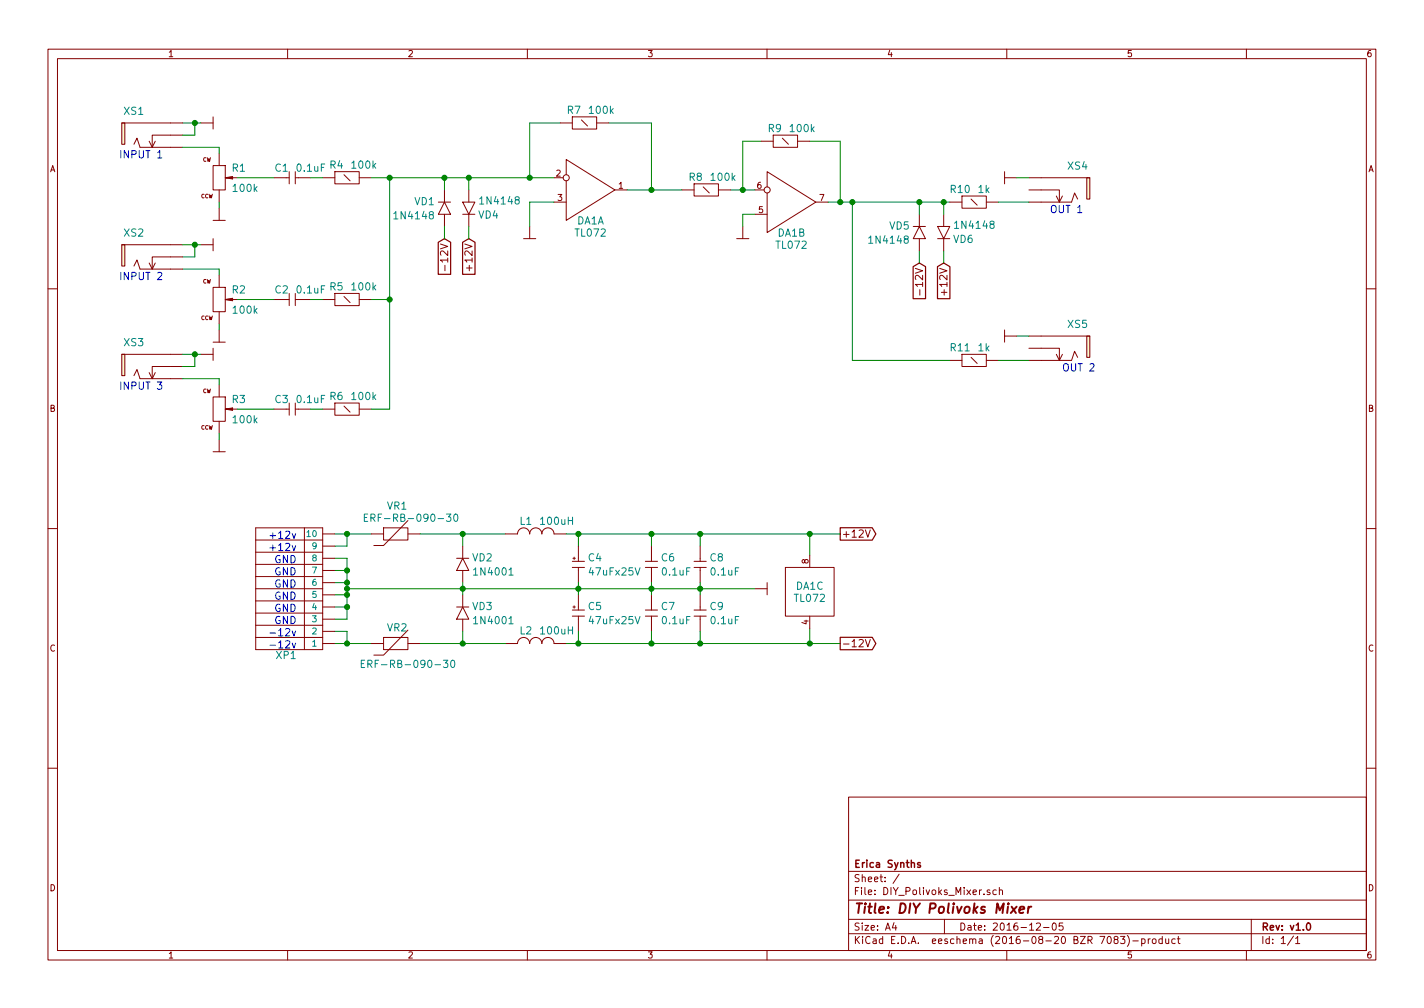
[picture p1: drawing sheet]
<svg xmlns="http://www.w3.org/2000/svg" width="297mm" height="210mm" viewBox="0 0 297 210" stroke-linecap="round" stroke-linejoin="round" font-family="sans-serif">
<g fill="none" stroke="#840000" stroke-width=".21">
<path d="M10 10.3h277v189.9h-277zM12 12.2h273v186.1h-273zM60 10.3v1.9M110 10.3v1.9M160 10.3v1.9M210 10.3v1.9M260 10.3v1.9M25.4 25.6h.6v4.5h-.6zM25.4 25.6h12.7M27.9 30.1l.7-1.3 .6 1.9h8.9M31.1 29.5l.6 1.2 .7-1.2M38.1 28.2h-6.4v2.5"/>
<path d="M41.9 25.6h2.5M44.4 34.5h2.6v5.1h-2.6zM44.4 24.4v2.5M45.7 32v2.5M45.7 39.6v2.6M47 37.1l1.5-.3v.5zM47 37.1h2.5M48.5 37l-1.4 .1 1.4 .1M57.1 37.1h3.2M60.3 35.8v2.5M61.6 37.1h3.2M61.6 35.8v2.5"/>
<path d="M67.3 37.1h2.5M69.8 35.8h5.1v2.5h-5.1zM71.8 36.4l1.2 1.3M74.9 37.1h2.6M92.7 39.6v2.6M97.8 39.6v2.6M116.8 25.6h2.6M118.1 36.4v-3.1l10.2 6.3-10.2 6.4v-8.3M119.4 24.4h5.1v2.5h-5.1zM121.3 25l1.3 1.3M124.5 25.6h2.5M128.3 39.6h2.5"/>
<path d="M142.2 39.6h2.6M144.8 38.3h5.1v2.6h-5.1zM146.7 39l1.3 1.3M149.9 39.6h2.5M158.7 29.5h2.6M160 39v-3.2l10.2 6.4-10.2 6.3v-8.2M161.3 28.2h5.1v2.5h-5.1zM163.2 28.8l1.3 1.3M166.4 29.5h2.5M209.5 35.8v2.5M209.5 37.1h2.6M214.6 39.6h6.4v2.6"/>
<path d="M214.6 37.1h12.7M226.7 37.1h.6v4.4h-.6zM25.4 51h.6v4.5h-.6zM25.4 51h12.7M27.9 55.5l.7-1.3 .6 1.9h8.9M31.1 54.9l.6 1.2 .7-1.2M38.1 53.6h-6.4v2.5M41.9 51h2.5M44.4 59.9h2.6v5.1h-2.6zM44.4 49.8v2.5M44.4 46h2.6M45.7 43.4v2.6"/>
<path d="M45.7 57.4v2.5M91.4 42.2h2.6M92.7 42.2l1.3 2.5h-2.6zM92.7 44.7v2.5M92.8 55.3v1.2M96.5 42.2h2.6l-1.3 2.5zM96.5 44.7h2.6M97.8 44.7v2.5M97.9 55.3v1.2M109.2 49.8h2.6M110.5 47.2v2.6M115.6 42.2h2.5"/>
<path d="M153.7 49.8h2.5M154.9 47.2v2.6M157.5 44.7h2.5M170.2 42.2h2.5M190.5 47.2h2.5M191.8 47.2l1.2 2.6h-2.5zM191.8 44.7v2.5M191.8 49.8v2.5M195.6 47.2h2.5l-1.3 2.6zM195.6 49.8h2.5M196.8 44.7v2.5M196.8 49.8v2.5"/>
<path d="M198.1 42.2h2.6M200.7 40.9h5v2.5h-5zM202.6 41.5l1.2 1.3M205.7 42.2h2.6M220.3 40.9l.7 1.3 .6-1.3M224.8 41.5l-.6-1.2-.7 1.9h-8.9M10 60.2h2M25.4 73.9h.6v4.5h-.6zM25.4 73.9h12.7M27.9 78.4l.7-1.3 .6 1.9h8.9M31.1 77.7l.6 1.3 .7-1.3M38.1 76.4h-6.4v2.6"/>
<path d="M41.9 73.9h2.5M44.4 72.6v2.6M44.4 71.4h2.6M45.7 65v2.6M45.7 68.8v2.6M47 62.5l1.5-.3v.5zM47 62.5h2.5M48.5 62.4l-1.4 .1 1.4 .1M57.1 62.5h3.2M60.3 61.2v2.5M61.6 61.2v2.5M61.6 62.5h3.2"/>
<path d="M67.3 62.5h2.5M69.8 61.2h5.1v2.5h-5.1zM71.8 61.8l1.2 1.3M74.9 62.5h2.6M191.9 60.4v1.2M197 60.4v1.2M198.1 75.2h2.6M200.7 73.9h5v2.5h-5zM202.6 74.5l1.2 1.3M205.7 75.2h2.6M209.5 70.1h2.6M209.5 68.8v2.6"/>
<path d="M214.6 72.6h6.4v2.6M214.6 70.1h12.7M220.3 73.9l.7 1.3 .6-1.3M224.8 74.5l-.6-1.2-.7 1.9h-8.9M226.7 70.1h.6v4.4h-.6zM285 60.2h2M44.4 82.8h2.6v5.1h-2.6zM44.4 94.2h2.6M45.7 80.3v2.5M45.7 87.9v2.5M45.7 91.7v2.5M47 85.3l1.5-.2v.5z"/>
<path d="M47 85.3h2.5M48.5 85.2l-1.4 .1 1.4 .2M57.1 85.3h3.2M60.3 84.1v2.5M61.6 84.1v2.5M61.6 85.3h3.2M67.3 85.3h2.5M69.8 84.1h5.1v2.5h-5.1zM71.8 84.7l1.2 1.3M74.9 85.3h2.6M10 110.3h2M53.3 110.1h14v25.4h-14z"/>
<path d="M53.3 112.6h14M53.3 115.2h14M53.3 117.7h14M63.5 110.1v25.4M67.3 119h2.5M67.3 116.5h2.5M67.3 113.9h2.5M67.3 111.4h2.5M77.5 111.4h2.5M80 110.1h5.1v2.5h-5.1zM85.1 108.6l-5.1 5.2h-2M85.1 111.4h2.5"/>
<path d="M95.2 116.5h2.6M96.5 116.5l1.3 2.5h-2.6zM96.5 113.9v2.6M96.5 119v2.5M105.4 111.4h2.5a1.27 1.27 0 0 1 1.3-1.3 1.27 1.27 0 0 1 1.3 1.3 1.27 1.27 0 0 1 1.3-1.3 1.27 1.27 0 0 1 1.2 1.3 1.27 1.27 0 0 1 1.3-1.3 1.27 1.27 0 0 1 1.3 1.3h2.5M119.4 118.4h2.5M119.4 117.1h2.5M119.5 116.5h.5M119.8 116.2v.5M120.6 113.9v3.2M120.6 118.4v3.1M134.6 118.4h2.6"/>
<path d="M134.6 117.1h2.6M135.9 118.4v3.1M135.9 113.9v3.2M144.8 118.4h2.5M144.8 117.1h2.5M146 118.4v3.1M146 113.9v3.2M163.8 118.4h10.2v10.1h-10.2zM168.9 115.8v2.6M180.5 110.5l.5 1.6 .5-1.6M285 110.3h2M53.3 120.3h14"/>
<path d="M53.3 122.8h14M53.3 125.3h14M53.3 127.9h14M53.3 130.4h14M53.3 133h14M67.3 134.2h2.5M67.3 131.7h2.5M67.3 129.2h2.5M67.3 126.6h2.5M67.3 124.1h2.5M67.3 121.5h2.5M77.5 134.2h2.5"/>
<path d="M80 133h5.1v2.5h-5.1zM85.1 131.4l-5.1 5.2h-2M85.1 134.2h2.5M95.2 126.6h2.6M96.5 126.6l1.3 2.6h-2.6zM96.5 124.1v2.5M96.5 129.2v2.5M105.4 134.2h2.5a1.27 1.27 0 0 1 1.3-1.2 1.27 1.27 0 0 1 1.3 1.2 1.27 1.27 0 0 1 1.3-1.2 1.27 1.27 0 0 1 1.2 1.2 1.27 1.27 0 0 1 1.3-1.2 1.27 1.27 0 0 1 1.3 1.2h2.5M119.4 128.5h2.5M119.4 127.2h2.5M119.5 126.6h.5M119.8 126.4v.5"/>
<path d="M120.6 124.1v3.1M120.6 128.5v3.2M134.6 128.5h2.6M134.6 127.2h2.6M135.9 128.5v3.2M135.9 124.1v3.1M144.8 128.5h2.5M144.8 127.2h2.5M146 128.5v3.2M146 124.1v3.1M157.5 122.8h2.5M160 121.5v2.6"/>
<path d="M168.9 128.5v2.6M180.5 133.4l.5 1.5 .5-1.5M10 160.2h2M177 166.3h108v32h-108zM285 160.2h2M60 198.3v1.9M110 198.3v1.9M160 198.3v1.9M177 194.8h108M177 191.8h108M177 187.8h108M177 181.8h108"/>
<path d="M186.5 192.5l-.4 1h1M186.8 193v1M187.6 182.3l-1.3 2M197 191.8v3M206.5 185.7l-.4-.1-.2 .2 .1 .2 .5 .2v.3h-.6M207.8 185.7l-.4-.1-.3 .3 .1 .6 .2 .1 .4-.1M208.5 185.7l.2-.1 .3 .1 .1 .9M208.5 185.1v1.5M210 198.3v1.9M216.2 192.7l.6-.2 .2 .5-.9 1h.9M217.7 193.5h1.1M219.6 192.7l.4-.2a.86 .86 0 0 1-.2 1.5l-.2-.1-.1-.4z"/>
<path d="M221.7 192.5h-.7l-.1 .7 .2-.1 .5 .1 .2 .2-.1 .5-.2 .1-.6-.1M232.7 196l-.3-.2v-.3l.3-.2 .4 .1 .1 .2-.1 .3-.6 .1-.1 .3v.4l.3 .1h.2l.3-.3v-.2l-.3-.3M233.7 195.3h.9l-.4 .6 .4 .1v.7l-.2 .1-.7-.1M235.2 195.1a1.71 1.71 0 0 1 0 2.3M236.3 196.3h1.1M238.2 195.9l.4-.1 .3 .3-.2 .6h-.5M238.2 195.8v1.5M239.5 195.8v1M239.9 195.8l-.4 .3M240.4 196l.2-.2 .5 .2v.5l-.1 .2-.4 .1-.2-.1zM242.4 195.9l-.4-.1-.3 .3 .1 .6 .2 .1 .4-.1M242.4 195.3v1.5"/>
<path d="M243.2 195.8v.9l.4 .1 .2-.1M243.8 195.8v1M245.1 195.9l-.4-.1-.3 .3 .1 .6 .2 .1 .4-.1M245.6 195.8h.6M245.8 195.3v1.3l.4 .2M260 198.3v1.9M261 191.8v6.5M269.8 195.2l-1.2 2M270.3 195.8l.4-.5v1.5M270.3 196.8h.8"/>
<circle cx="118.1" cy="37.1" r=".63"/>
<circle cx="160" cy="39.6" r=".63"/>
</g>
<path d="M192 180l-.4-.1-.2 .2 .1 .3 .5 .1v.3h-.6M272.7 192.7l.2-.2a.8 .8 0 0 1 .5 .8 .8 .8 0 0 1-.5 .7l-.4-.5z" fill="none" stroke="#840000" stroke-width=".3"/>
<path d="M211 189.1l.9 1.3M212.1 189.1l-1.3 1.3M212.6 189.8l1-.2v-.4l-.6-.1-.3 .3v.9h.7M214.6 189.1l-.2 1.3M215.1 189.1l-.4 .1-.2 .3" fill="none" stroke="#840000" stroke-width=".41"/>
<path d="M32.9 31.8l.4-.4v1.5M32.9 32.9h.9M32.9 56.9l.6-.1 .3 .4-1 1.1h1M32.8 79.7h1l-.6 .6 .5 .1v.6l-.2 .2-.7-.2M61 111.3l.3 1 .4-1M61 113.8l.3 1.1 .4-1.1M61 131.6l.3 1 .4-1M61 134.2l.3 1 .4-1" fill="none" stroke="#0000c2" stroke-width=".21"/>
<g fill="#ffffc2" stroke="#ffffc2" stroke-width=".21">
<path d="M226.7 70.1h.6v4.4h-.6z"/>
<path d="M25.4 25.6h.6v4.5h-.6z"/>
<path d="M226.7 37.1h.6v4.4h-.6z"/>
<path d="M25.4 51h.6v4.5h-.6z"/>
<path d="M25.4 73.9h.6v4.5h-.6z"/>
</g>
<path d="M91.4 50.5l1.3-.7 1.3 .7v6.7h-2.6zM96.5 50.5l1.3-.7 1.3 .7v6.7h-2.6zM190.5 55.6l1.3-.7 1.3 .7v6.7h-2.6zM195.6 55.6l1.2-.7 1.3 .7v6.7h-2.5zM175.3 110.1h6.6l.8 1.3-.8 1.3h-6.6zM175.3 132.9h6.6l.8 1.3-.8 1.3h-6.6z" fill="none" stroke="#840000" stroke-width=".25"/>
<path d="M76 107.9h.5M76.7 107.2h-.7v1.6h.7M77.4 108l.7-.1 .1-.2v-.3l-.8-.2v1.6M93.1 107.2h1l-.6 .6 .5 .1v.7l-.2 .2-.7-.2M94.8 107.4l.2-.2a.83 .83 0 0 1 .6 .7 .83 .83 0 0 1-.3 .8l-.2 .1a.84 .84 0 0 1-.3-1.4zM106.2 120h.8M75.4 138.4h.5M76.1 137.7h-.7v1.5h.7M76.7 138.5l.8-.1 .1-.2-.1-.4-.8-.1v1.5M92.5 137.7h.9l-.5 .6 .4 .1v.7l-.2 .1-.6-.1M94.2 137.8l.2-.1a.83 .83 0 0 1 .6 .6 .83 .83 0 0 1-.3 .9h-.2a.84 .84 0 0 1-.3-1.4zM106.2 130.1h.8" fill="none" stroke="#008484" stroke-width=".21"/>
<g fill="none" stroke="#008400" stroke-width=".21">
<path d="M38.1 25.6h3.8M38.1 30.7h7.6v1.3M40.6 25.6v2.6h-2.5M49.5 37.1h7.6M64.8 37.1h2.5M77.5 37.1h38.1M81.3 37.1v48.2h-3.8M92.7 37.1v2.5M97.8 37.1v2.5M116.8 25.6h-6.3v11.5M127 25.6h8.9v14M130.8 39.6h11.4"/>
<path d="M152.4 39.6h5.1M158.7 29.5h-3.8v10.1M168.9 29.5h6.4v12.7M212.1 37.1h2.5M38.1 56.1h7.6v1.3M38.1 51h3.8M40.6 51v2.6h-2.5M45.7 42.2v1.2M92.7 47.2v2.6M97.8 47.2v2.6M115.6 42.2h-5.1v5M157.5 44.7h-2.6v2.5"/>
<path d="M172.7 42.2h25.4M177.8 42.2v33h20.3M191.8 42.2v2.5M191.8 52.3v2.6M196.8 42.2v2.5M196.8 52.3v2.6M208.3 42.2h6.3M38.1 79h7.6v1.3M38.1 73.9h3.8M40.6 73.9v2.5h-2.5M45.7 67.6v1.2M49.5 62.5h7.6"/>
<path d="M64.8 62.5h2.5M77.5 62.5h3.8M208.3 75.2h6.3M212.1 70.1h2.5M45.7 90.4v1.3M49.5 85.3h7.6M64.8 85.3h2.5M69.8 116.5h2.6v12.7h-2.6M69.8 119h2.6M69.8 111.4h7.7M72.4 111.4v2.5h-2.6M87.6 111.4h17.8"/>
<path d="M96.5 111.4v2.5M118.1 111.4h57.2M120.6 111.4v2.5M135.9 111.4v2.5M146 111.4v2.5M168.9 111.4v4.4M69.8 131.7h2.6v2.5M69.8 121.5h2.6M69.8 126.6h2.6M69.8 134.2h7.7M69.8 124.1h2.6M72.4 122.8h85.1"/>
<path d="M87.6 134.2h17.8M96.5 121.5v2.6M96.5 131.7v2.5M118.1 134.2h57.2M120.6 121.5v2.6M120.6 131.7v2.5M135.9 121.5v2.6M135.9 131.7v2.5M146 121.5v2.6M146 131.7v2.5M168.9 131.1v3.1"/>
</g>
<g fill="#008400" stroke="#008400" stroke-width=".25">
<circle cx="135.9" cy="134.2" r=".51"/>
<circle cx="135.9" cy="122.8" r=".51"/>
<circle cx="135.9" cy="111.4" r=".51"/>
<circle cx="72.4" cy="124.1" r=".51"/>
<circle cx="72.4" cy="119" r=".51"/>
<circle cx="72.4" cy="121.5" r=".51"/>
<circle cx="72.4" cy="126.6" r=".51"/>
<circle cx="72.4" cy="134.2" r=".51"/>
<circle cx="72.4" cy="111.4" r=".51"/>
<circle cx="72.4" cy="122.8" r=".51"/>
<circle cx="120.7" cy="122.8" r=".51"/>
<circle cx="120.7" cy="111.4" r=".51"/>
<circle cx="120.7" cy="134.2" r=".51"/>
<circle cx="97.8" cy="37.1" r=".51"/>
<circle cx="92.7" cy="37.1" r=".51"/>
<circle cx="40.6" cy="25.6" r=".51"/>
<circle cx="110.5" cy="37.1" r=".51"/>
<circle cx="135.9" cy="39.6" r=".51"/>
<circle cx="146.1" cy="122.8" r=".51"/>
<circle cx="146.1" cy="111.4" r=".51"/>
<circle cx="146.1" cy="134.2" r=".51"/>
<circle cx="168.9" cy="134.2" r=".51"/>
<circle cx="168.9" cy="111.4" r=".51"/>
<circle cx="96.5" cy="134.2" r=".51"/>
<circle cx="96.5" cy="122.8" r=".51"/>
<circle cx="96.5" cy="111.4" r=".51"/>
<circle cx="154.9" cy="39.6" r=".51"/>
<circle cx="196.9" cy="42.2" r=".51"/>
<circle cx="191.8" cy="42.2" r=".51"/>
<circle cx="175.3" cy="42.2" r=".51"/>
<circle cx="40.6" cy="51" r=".51"/>
<circle cx="40.6" cy="73.9" r=".51"/>
<circle cx="81.3" cy="37.1" r=".51"/>
<circle cx="81.3" cy="62.5" r=".51"/>
<circle cx="177.8" cy="42.2" r=".51"/>
</g>
<text font-size="2.8" fill="#840000" x="178" y="190.5">Title: DIY Polivoks Mixer</text>
<g font-size="2.1" fill="#008484">
<text x="25.9" y="23.9">XS1</text>
<text x="118.4" y="23.7">R7</text>
<text x="123.1" y="23.7">100k</text>
<text x="160.3" y="27.6">R9</text>
<text x="165" y="27.6">100k</text>
<text x="48.5" y="35.8">R1</text>
<text x="57.4" y="35.8">C1</text>
<text x="62.1" y="35.8">0.1uF</text>
<text x="68.8" y="35.2">R4</text>
<text x="73.5" y="35.2">100k</text>
<text x="222.8" y="35.4">XS4</text>
<text x="48.8" y="40">100k</text>
<text x="143.8" y="37.7">R8</text>
<text x="148.5" y="37.7">100k</text>
<text x="198.3" y="40.3">R10</text>
<text x="204.1" y="40.3">1k</text>
<text x="82.6" y="45.7">1N4148</text>
<text x="86.5" y="42.8">VD1</text>
<text x="99.8" y="45.6">VD4</text>
<text x="100.5" y="42.6">1N4148</text>
<text x="120.3" y="46.8">DA1A</text>
<text x="185.6" y="47.9">VD5</text>
<text x="199.5" y="47.7">1N4148</text>
<text x="25.9" y="49.3">XS2</text>
<text x="120.1" y="49.3">TL072</text>
<text x="162" y="51.9">TL072</text>
<text x="162.2" y="49.3">DA1B</text>
<text x="181.6" y="50.8">1N4148</text>
<text x="198.9" y="50.7">VD6</text>
<text x="48.5" y="61.2">R2</text>
<text x="48.8" y="65.4">100k</text>
<text x="57.4" y="61.2">C2</text>
<text x="62.1" y="61.2">0.1uF</text>
<text x="68.8" y="60.6">R5</text>
<text x="73.5" y="60.6">100k</text>
<text x="222.8" y="68.4">XS5</text>
<text x="25.9" y="72.2">XS3</text>
<text x="198.3" y="73.3">R11</text>
<text x="204.1" y="73.3">1k</text>
<text x="68.8" y="83.4">R6</text>
<text x="73.5" y="83.4">100k</text>
<text x="48.5" y="84.1">R3</text>
<text x="48.8" y="88.3">100k</text>
<text x="57.4" y="84.1">C3</text>
<text x="62.1" y="84.1">0.1uF</text>
<text x="80.8" y="106.3">VR1</text>
<text x="78.1" y="108.8">ERF-RB-090-30</text>
<text x="108.5" y="109.5">L1</text>
<text x="113" y="109.5">100uH</text>
<text x="98.6" y="117.1">VD2</text>
<text x="122.8" y="117.1">C4</text>
<text x="138" y="117.1">C6</text>
<text x="148.2" y="117.1">C8</text>
<text x="99.2" y="120">1N4001</text>
<text x="123.2" y="120">47uFx25V</text>
<text x="138.3" y="120">0.1uF</text>
<text x="148.4" y="120">0.1uF</text>
<text x="165.8" y="125.5">TL072</text>
<text x="166" y="123">DA1C</text>
<text x="80.8" y="131.7">VR2</text>
<text x="98.6" y="127.2">VD3</text>
<text x="99.2" y="130.2">1N4001</text>
<text x="122.8" y="127.2">C5</text>
<text x="123.2" y="130.2">47uFx25V</text>
<text x="138" y="127.2">C7</text>
<text x="138.3" y="130.2">0.1uF</text>
<text x="148.2" y="127.2">C9</text>
<text x="148.4" y="130.2">0.1uF</text>
<text x="57.7" y="137.5">XP1</text>
<text x="108.5" y="132.3">L2</text>
<text x="113" y="132.3">100uH</text>
<text x="77.4" y="139.3">ERF-RB-090-30</text>
</g>
<g font-size="2.1" fill="#0000c2">
<text x="24.8" y="33">INPUT 1</text>
<text x="219.8" y="44.4">OUT 1</text>
<text x="24.8" y="58.4">INPUT 2</text>
<text x="222.4" y="77.5">OUT 2</text>
<text x="24.8" y="81.3">INPUT 3</text>
<text x="55.9" y="112.4">+12v</text>
<text x="55.9" y="114.9">+12v</text>
<text x="57.1" y="117.5">GND</text>
<text x="57.1" y="120">GND</text>
<text x="57.1" y="122.5">GND</text>
<text x="57.1" y="125.1">GND</text>
<text x="57.1" y="127.6">GND</text>
<text x="57.1" y="130.2">GND</text>
<text x="55.9" y="132.7">-12v</text>
<text x="55.9" y="135.2">-12v</text>
</g>
<g font-size="2.1" fill="#840000">
<text x="93.5" y="55.2" transform="rotate(-90 93.5 55.2)">-12V</text>
<text x="98.6" y="55.7" transform="rotate(-90 98.6 55.7)">+12V</text>
<text x="192.5" y="60.2" transform="rotate(-90 192.5 60.2)">-12V</text>
<text x="197.6" y="60.8" transform="rotate(-90 197.6 60.8)">+12V</text>
<text x="175.5" y="112.1">+12V</text>
<text x="175.5" y="135">-12V</text>
<text x="178" y="184">Sheet: /</text>
<text x="178" y="181">Erica Synths</text>
<text x="178" y="186.7">File: DIY_Polivoks_Mixer.sch</text>
<text x="178" y="196.9">KiCad E.D.A. eeschema (2016-08-20 BZR 7083)-product</text>
<text x="178" y="194.1">Size: A4</text>
<text x="200" y="194.1">Date: 2016-12-05</text>
<text x="263" y="194.1">Rev: v1.0</text>
<text x="263" y="196.9">Id: 1/1</text>
</g>
<g font-size="1.8" fill="#840000">
<text x="35" y="11.9">1</text>
<text x="85" y="11.9">2</text>
<text x="135" y="11.9">3</text>
<text x="185" y="11.9">4</text>
<text x="235" y="11.9">5</text>
<text x="285" y="11.9">6</text>
<text x="10.4" y="35.9">A</text>
<text x="285.4" y="35.9">A</text>
<text x="116" y="36.8">2</text>
<text x="116.4" y="41.9">3</text>
<text x="129.1" y="39.4">1</text>
<text x="157.9" y="39.4">6</text>
<text x="171" y="41.9">7</text>
<text x="158.3" y="44.4">5</text>
<text x="10.4" y="85.9">B</text>
<text x="285.4" y="85.9">B</text>
<text x="168.7" y="117.6" transform="rotate(-90 168.7 117.6)">8</text>
<text x="168.7" y="130.3" transform="rotate(-90 168.7 130.3)">4</text>
<text x="10.4" y="135.9">C</text>
<text x="285.4" y="135.9">C</text>
<text x="10.4" y="185.9">D</text>
<text x="285.4" y="185.9">D</text>
<text x="35" y="199.9">1</text>
<text x="85" y="199.9">2</text>
<text x="135" y="199.9">3</text>
<text x="185" y="199.9">4</text>
<text x="235" y="199.9">5</text>
<text x="285" y="199.9">6</text>
</g>
<g font-size="1.8" fill="#008484">
<text x="64.3" y="112">10</text>
<text x="65.3" y="119.6">7</text>
<text x="65.3" y="117.1">8</text>
<text x="65.3" y="114.5">9</text>
<text x="65.3" y="124.7">5</text>
<text x="65.3" y="122.2">6</text>
<text x="65.3" y="129.8">3</text>
<text x="65.3" y="127.2">4</text>
<text x="65.3" y="134.9">1</text>
<text x="65.3" y="132.3">2</text>
</g>
<g font-size="1.1" fill="#840000">
<text x="42.3" y="33.7">CW</text>
<text x="41.9" y="41.3">CCW</text>
<text x="42.3" y="59.1">CW</text>
<text x="41.9" y="66.7">CCW</text>
<text x="42.3" y="82">CW</text>
<text x="41.9" y="89.6">CCW</text>
</g>
</svg>
